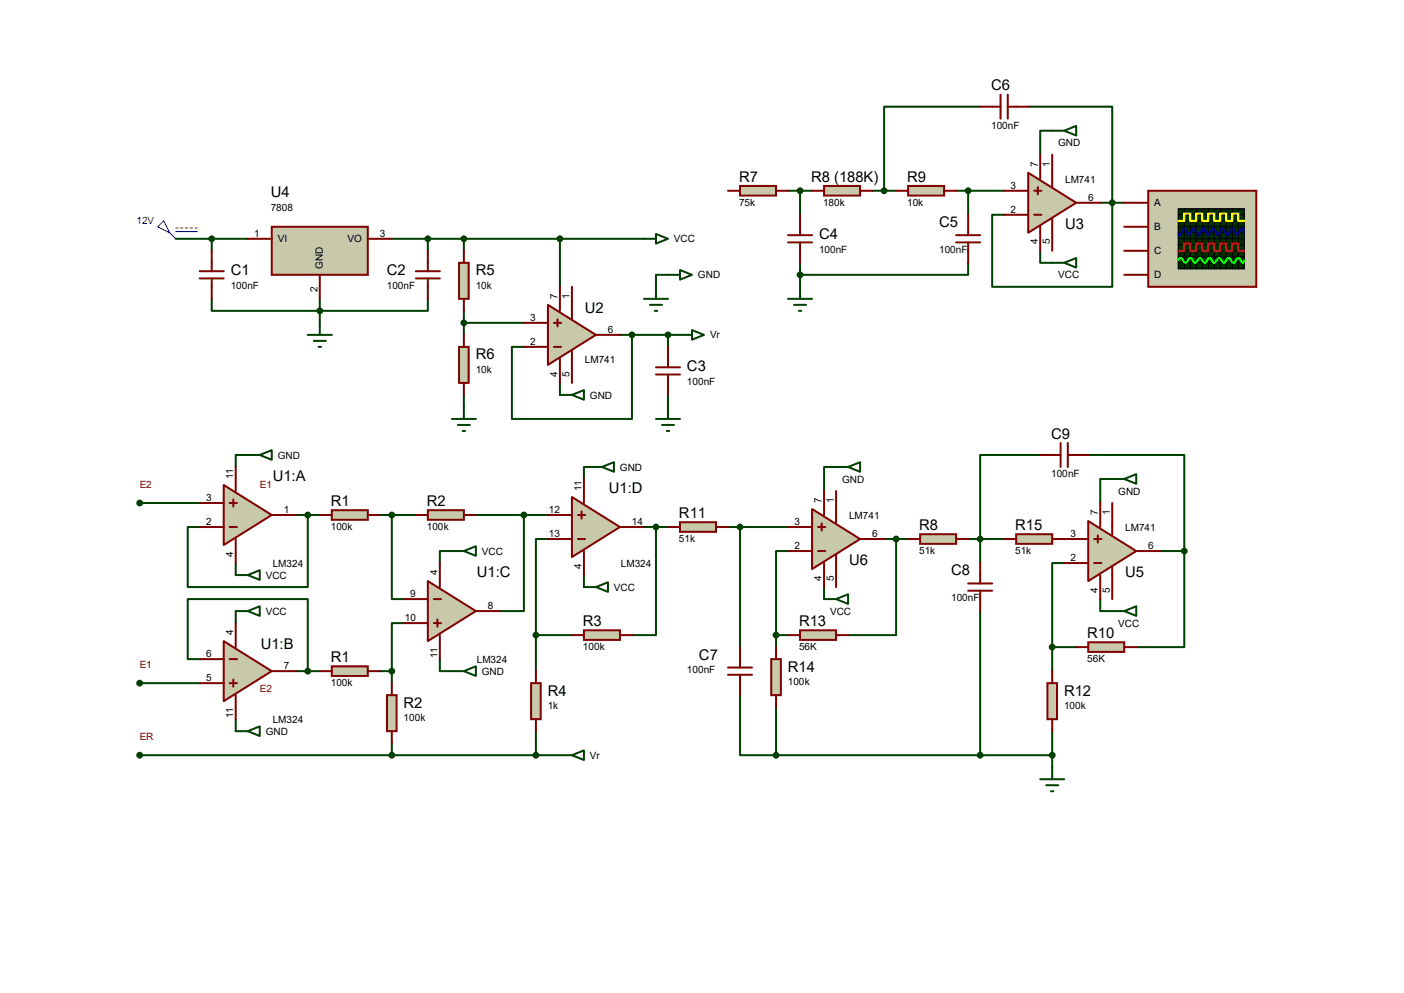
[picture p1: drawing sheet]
<svg xmlns="http://www.w3.org/2000/svg" width="297mm" height="210mm" viewBox="0 0 297 210" stroke-linecap="round" stroke-linejoin="round" font-family="sans-serif">
<g fill="none" stroke="#004000" stroke-width=".42">
<path d="M207.3 22.6h-20.3v17.7M217.5 22.6h17.8v38.1h-25.4v-15.3h2.5M222.6 27.6h-2.6v5.1M37.2 50.5h15.2M44.8 50.5v2.5M82.9 50.5h53.3M90.5 50.5v2.5M98.1 50.5v2.5M118.4 50.5v10.2M141.3 58.1h-2.5v2.6M166.7 40.3h5.1M169.2 40.3v5.1"/>
<path d="M169.2 55.6v5.1M184.5 40.3h5.1M202.3 40.3h10.1M204.8 55.6v2.5h-35.6M204.8 40.3v5.1M220 53v2.6h2.6M232.7 42.9h5.1M44.8 63.2v2.5h45.7v-2.5M67.6 63.2v5.1M98.1 65.7v5.1M98.1 68.3h12.7M131.1 70.8h12.7"/>
<path d="M133.7 70.8v17.8h-25.4v-15.2h2.5M141.3 70.8v2.6M52.4 96.2h-2.5v2.6M98.1 83.5v2.6M118.4 81v2.5M124.8 98.8h-1.3v2.5M141.3 83.5v2.6M230.2 96.2h20.3v20.3M29.5 106.4h12.7M49.9 119.1v2.5M62.6 108.9h5M65.1 108.9v15.3h-25.4v-12.7h2.5"/>
<path d="M80.3 108.9h7.7M82.9 108.9v17.8h2.5M95.6 116.5h-2.6v2.6M100.7 108.9h15.2M110.8 108.9v20.3h-5.1M115.9 114h-2.5v20.3M136.2 111.5h5.1M138.8 111.5v22.8h-5.1M204.8 114h7.6M207.3 114v5.1M225.1 119.1h-2.5v17.8M235.3 101.3h-2.6v5.1"/>
<path d="M245.4 116.5h5.1M250.5 116.5v20.4h-10.1M42.2 139.4h-2.5v-12.7h25.4v15.2M49.9 129.2v2.6M85.4 131.8h-2.5v10.1M93 139.4v2.5h2.6M113.4 134.3h7.6M113.4 134.3v7.6M123.5 121.6v2.6M222.6 136.9v5M222.6 136.9h5.1M232.7 126.7v2.5h2.6"/>
<path d="M29.5 144.5h12.7M29.5 159.7h88.9M49.9 152.1v2.5M62.6 141.9h5M80.3 141.9h2.6M82.9 141.9v2.6M82.9 157.2v2.5M113.4 154.6v5.1M156.5 147v12.7h7.7v-10.1"/>
</g>
<circle cx="225.1" cy="114" r=".21" fill="#004000"/>
<g fill="none" stroke="#004000" stroke-width=".42">
<path d="M176.9 98.8h-2.6v5M220 96.2h-12.7v17.8M154 111.5h12.7M156.5 111.5v25.4M166.7 116.5h-2.5v17.8M187 114h5.1M189.6 114v20.3h-10.2M164.2 134.3v2.6M164.2 134.3h2.5M174.3 124.2v2.5M207.3 129.2v30.5M164.2 159.7h58.4"/>
<path d="M222.6 154.6v7.7"/>
</g>
<path d="M70.2 107.9h7.6v2h-7.6z" fill="#c8c8aa" stroke="#800000" stroke-width=".42"/>
<path d="M67.6 108.9h2.6M77.8 108.9h2.5" fill="none" stroke="#800000" stroke-width=".42"/>
<path d="M70.2 140.9h7.6v2.1h-7.6z" fill="#c8c8aa" stroke="#800000" stroke-width=".42"/>
<path d="M67.6 141.9h2.6M77.8 141.9h2.5" fill="none" stroke="#800000" stroke-width=".42"/>
<path d="M81.9 147h2v7.6h-2z" fill="#c8c8aa" stroke="#800000" stroke-width=".42"/>
<path d="M82.9 144.5v2.5M82.9 154.6v2.6" fill="none" stroke="#800000" stroke-width=".42"/>
<path d="M90.5 107.9h7.6v2h-7.6z" fill="#c8c8aa" stroke="#800000" stroke-width=".42"/>
<path d="M88 108.9h2.5M98.1 108.9h2.6" fill="none" stroke="#800000" stroke-width=".42"/>
<path d="M242.9 40.3h22.9v20.4h-22.9z" fill="#c8c8aa" stroke="#800000" stroke-width=".42"/>
<path d="M249.3 44.2h13.9v12.7h-13.9z" fill="#003000" stroke="#000" stroke-width=".25"/>
<g fill="none" stroke="#000" stroke-width=".21">
<path d="M249.3 48h14M249.3 45.4h14M249.3 46.7h14M249.3 49.2h14M249.3 51.8h14M249.3 53h14M249.3 54.3h14M249.3 55.6h14M249.3 50.5h14M250.5 44.2l.1 12.7M251.8 44.2v12.7M253.1 44.2v12.7"/>
<path d="M254.3 44.2l.1 12.7M255.6 44.2l.1 12.7M256.9 44.2v12.7M258.1 44.2l.1 12.7M259.4 44.2l.1 12.7M260.7 44.2v12.7M262 44.2v12.7"/>
</g>
<path d="M249.3 46.7h1.2v-1.5h1.3v1.5h1.3v-1.5h1.2v1.5h1.3v-1.5h1.3v1.5h1.2v-1.5h1.3v1.5h1.3v-1.5h1.3v1.5h1.2" fill="none" stroke="#ff0" stroke-width=".42"/>
<path d="M249.3 53h1.2v-1.5h1.3v1.5h1.3v-1.5h1.2v1.5h1.3v-1.5h1.3v1.5h1.2v-1.5h1.3v1.5h1.3v-1.5h1.3v1.5h1.2" fill="none" stroke="#f00" stroke-width=".42"/>
<path d="M263.2 49l-.5-.8-1 1.5-1-1.5-1 1.5-1-1.5-1.1 1.5-1-1.5-1 1.5-1-1.5-1 1.5-1-1.5-1.1 1.5-1-1.5-1 1.5-.2-.2" fill="none" stroke="#00f" stroke-width=".42"/>
<path d="M249.3 55.1l.5-.5 1 1 1-1 1 1 1-1 1 1 1.1-1 1 1 1-1 1 1 1-1 1 1 1.1-1 1 1 .2-.5" fill="none" stroke="#0f0" stroke-width=".42"/>
<path d="M237.8 42.9h5.1M237.8 48h5.1M237.8 53h5.1M237.8 58.1h5.1" fill="none" stroke="#800000" stroke-width=".42"/>
<g fill="none" stroke="#004000" stroke-width=".42">
<path d="M136.2 50.5h2.6M138.8 49.5l2.5 1-2.5 1zM52.4 96.2h2.5M54.9 96.2l2.6-1v2zM95.6 116.5h2.5M98.1 116.5l2.6-1v2.1zM49.9 121.6h2.5M49.9 129.2h2.5M52.4 121.6l2.5-1v2zM52.4 129.2l2.5-1v2.1zM49.9 154.6h2.5M52.4 154.6l2.5-1v2.1z"/>
<path d="M95.6 141.9h2.5M98.1 141.9l2.6-1v2.1z"/>
</g>
<path d="M33.4 48l1.2-1.3 1.3 2.5zM35.9 49.2l1.3 1.3M37.2 48.2h.5M37.2 49h4.5M38.2 48.2h.5M39.2 48.2h.5M40.2 48.2h.5M41.2 48.2h.5" fill="none" stroke="#0000c0" stroke-width=".21"/>
<path d="M57.5 48h20.3v10.1h-20.3z" fill="#c8c8aa" stroke="#800000" stroke-width=".42"/>
<path d="M42.2 58.9h5.1M42.2 57.4h5.1M44.8 53v4.4M44.8 58.9v4.3M52.4 50.5h5.1M67.6 58.1v5.1M77.8 50.5h5.1M88 58.9h5M88 57.4h5M90.5 53v4.4M90.5 58.9v4.3" fill="none" stroke="#800000" stroke-width=".42"/>
<path d="M65.1 70.8h5.1M66.4 72.1h2.5M67.4 73.4h.5M67.6 68.3v2.5" fill="none" stroke="#004000" stroke-width=".42"/>
<g fill="#004000" stroke="#004000" stroke-width=".42">
<circle cx="67.6" cy="65.7" r=".51"/>
<circle cx="44.8" cy="50.5" r=".51"/>
</g>
<path d="M47.3 102.6l10.2 6.3-10.2 6.4z" fill="#c8c8aa" stroke="#800000" stroke-width=".42"/>
<path d="M49.9 98.8v5M42.2 111.5h5.1M42.2 106.4h5.1M48.6 111.5h1.5M48.6 106.4h1.5M49.4 105.6v1.5M49.9 114v5.1M57.5 108.9h5.1" fill="none" stroke="#800000" stroke-width=".42"/>
<path d="M47.3 135.6l10.2 6.3-10.2 6.4z" fill="#c8c8aa" stroke="#800000" stroke-width=".42"/>
<path d="M42.2 139.4h5.1M48.6 139.4h1.5M49.9 131.8v5.1M42.2 144.5h5.1M48.6 144.5h1.5M49.4 143.7v1.5M49.9 147v5.1M57.5 141.9h5.1" fill="none" stroke="#800000" stroke-width=".42"/>
<path d="M90.5 122.9l10.2 6.3-10.2 6.4z" fill="#c8c8aa" stroke="#800000" stroke-width=".42"/>
<path d="M93 119.1v5.1M85.4 126.7h5.1M85.4 131.8h5.1M91.8 126.7h1.5M91.8 131.8h1.5M92.5 131v1.5M93 134.3v5.1M100.7 129.2h5" fill="none" stroke="#800000" stroke-width=".42"/>
<g fill="#004000" stroke="#004000" stroke-width=".42">
<circle cx="29.5" cy="106.4" r=".51"/>
<circle cx="65.1" cy="108.9" r=".51"/>
<circle cx="65.1" cy="141.9" r=".51"/>
<circle cx="29.5" cy="144.5" r=".51"/>
</g>
<path d="M121 105.1l10.1 6.4-10.1 6.3z" fill="#c8c8aa" stroke="#800000" stroke-width=".42"/>
<path d="M115.9 114h5.1M115.9 108.9h5.1M122.3 114h1.5M122.3 108.9h1.5M123 108.2v1.5M123.5 101.3v5.1M123.5 116.5v5.1M131.1 111.5h5.1" fill="none" stroke="#800000" stroke-width=".42"/>
<path d="M123.5 133.3h7.6v2h-7.6z" fill="#c8c8aa" stroke="#800000" stroke-width=".42"/>
<path d="M121 134.3h2.5M131.1 134.3h2.6" fill="none" stroke="#800000" stroke-width=".42"/>
<path d="M112.4 144.5h2v7.6h-2z" fill="#c8c8aa" stroke="#800000" stroke-width=".42"/>
<path d="M113.4 141.9v2.6M113.4 152.1v2.5" fill="none" stroke="#800000" stroke-width=".42"/>
<g fill="#004000" stroke="#004000" stroke-width=".42">
<circle cx="113.4" cy="134.3" r=".51"/>
<circle cx="110.8" cy="108.9" r=".51"/>
<circle cx="82.9" cy="141.9" r=".51"/>
<circle cx="82.9" cy="108.9" r=".51"/>
</g>
<path d="M124.8 98.8h2.5M127.3 98.8l2.6-1.1v2.1zM123.5 124.2h2.6M126.1 124.2l2.5-1.1v2.1z" fill="none" stroke="#004000" stroke-width=".42"/>
<path d="M97.1 55.6h2v7.6h-2z" fill="#c8c8aa" stroke="#800000" stroke-width=".42"/>
<path d="M98.1 53v2.6M98.1 63.2v2.5" fill="none" stroke="#800000" stroke-width=".42"/>
<path d="M97.1 73.4h2v7.6h-2z" fill="#c8c8aa" stroke="#800000" stroke-width=".42"/>
<path d="M98.1 70.8v2.6M98.1 81v2.5" fill="none" stroke="#800000" stroke-width=".42"/>
<path d="M95.6 88.6h5.1M96.9 89.9h2.5M97.9 91.1h.5M98.1 86.1v2.5" fill="none" stroke="#004000" stroke-width=".42"/>
<path d="M115.9 64.5l10.2 6.3-10.2 6.4z" fill="#c8c8aa" stroke="#800000" stroke-width=".42"/>
<path d="M110.8 73.4h5.1M110.8 68.3h5.1M117.2 73.4h1.5M117.2 68.3h1.5M117.9 67.5v1.5M118.4 60.7v5M118.4 75.9v5.1M121 60.7v6.8M121 74.1v6.9M126.1 70.8h5" fill="none" stroke="#800000" stroke-width=".42"/>
<g fill="#004000" stroke="#004000" stroke-width=".42">
<circle cx="98.1" cy="68.3" r=".51"/>
<circle cx="133.7" cy="70.8" r=".51"/>
<circle cx="82.9" cy="159.7" r=".51"/>
<circle cx="29.5" cy="159.7" r=".51"/>
<circle cx="113.4" cy="159.7" r=".51"/>
<circle cx="90.5" cy="50.5" r=".51"/>
<circle cx="98.1" cy="50.5" r=".51"/>
<circle cx="118.4" cy="50.5" r=".51"/>
</g>
<path d="M141.3 58.1h2.5M143.8 57.1l2.6 1-2.6 1zM136.2 63.2h5.1M137.5 64.5h2.5M138.5 65.7h.5M138.8 60.7v2.5M143.8 70.8h2.6M146.4 69.8l2.5 1-2.5 1zM118.4 83.5h2.6M121 83.5l2.5-1v2zM118.4 159.7h2.6M121 159.7l2.5-1v2z" fill="none" stroke="#004000" stroke-width=".42"/>
<path d="M217.5 36.5l10.2 6.4-10.2 6.3z" fill="#c8c8aa" stroke="#800000" stroke-width=".42"/>
<g fill="none" stroke="#800000" stroke-width=".42">
<path d="M207.3 22.6h4.4M211.7 20v5.1M213.2 20v5.1M213.2 22.6h4.3M219.5 39.6v1.5M220 32.7v5.1M222.6 32.7v6.9M166.7 51.3h5.1M166.7 49.7h5.1M169.2 45.4v4.3M169.2 51.3v4.3M202.3 51.3h5"/>
<path d="M202.3 49.7h5M204.8 45.4v4.3M204.8 51.3v4.3M212.4 45.4h5.1M212.4 40.3h5.1M218.8 45.4h1.5M218.8 40.3h1.5M220 48v5M222.6 46.2v6.8M227.7 42.9h5"/>
</g>
<path d="M192.1 39.3h7.6v2.1h-7.6z" fill="#c8c8aa" stroke="#800000" stroke-width=".42"/>
<path d="M189.6 40.3h2.5M199.7 40.3h2.6" fill="none" stroke="#800000" stroke-width=".42"/>
<path d="M174.3 39.3h7.6v2.1h-7.6z" fill="#c8c8aa" stroke="#800000" stroke-width=".42"/>
<path d="M171.8 40.3h2.5M181.9 40.3h2.6" fill="none" stroke="#800000" stroke-width=".42"/>
<path d="M156.5 39.3h7.7v2.1h-7.7z" fill="#c8c8aa" stroke="#800000" stroke-width=".42"/>
<path d="M154 40.3h2.5M164.2 40.3h2.5M138.8 79.2h5M138.8 77.7h5M141.3 73.4v4.3M141.3 79.2v4.3" fill="none" stroke="#800000" stroke-width=".42"/>
<g fill="#004000" stroke="#004000" stroke-width=".42">
<circle cx="187" cy="40.3" r=".51"/>
<circle cx="169.2" cy="40.3" r=".51"/>
<circle cx="235.3" cy="42.9" r=".51"/>
<circle cx="141.3" cy="70.8" r=".51"/>
<circle cx="169.2" cy="58.1" r=".51"/>
<circle cx="204.8" cy="40.3" r=".51"/>
</g>
<path d="M222.6 27.6h2.5M225.1 27.6l2.6-1v2.1zM222.6 55.6h2.5M225.1 55.6l2.6-1v2zM166.7 63.2h5.1M168 64.5h2.5M169 65.7h.5M169.2 60.7v2.5M138.8 88.6h5M140 89.9h2.6M141.1 91.1h.5M141.3 86.1v2.5" fill="none" stroke="#004000" stroke-width=".42"/>
<path d="M230.2 110.2l10.2 6.3-10.2 6.4z" fill="#c8c8aa" stroke="#800000" stroke-width=".42"/>
<g fill="none" stroke="#800000" stroke-width=".42">
<path d="M220 96.2h4.4M224.4 93.7v5.1M225.9 93.7v5.1M225.9 96.2h4.3M207.3 119.1v4.3M225.1 119.1h5.1M225.1 114h5.1M231.5 119.1h1.5M231.5 114h1.5M232.2 113.2v1.6M232.7 106.4v5.1M235.3 106.4v6.8"/>
<path d="M235.3 119.8v6.9M240.4 116.5h5M204.8 124.9h5.1M204.8 123.4h5.1M207.3 124.9v4.3M232.7 121.6v5.1"/>
</g>
<path d="M194.6 113h7.7v2h-7.7z" fill="#c8c8aa" stroke="#800000" stroke-width=".42"/>
<path d="M192.1 114h2.5M202.3 114h2.5" fill="none" stroke="#800000" stroke-width=".42"/>
<path d="M235.3 101.3h2.5M237.8 101.3l2.6-1v2zM235.3 129.2h2.5M237.8 129.2l2.6-1v2.1z" fill="none" stroke="#004000" stroke-width=".42"/>
<circle cx="250.5" cy="116.5" r=".51" fill="#004000" stroke="#004000" stroke-width=".42"/>
<path d="M230.2 135.8h7.6v2.1h-7.6z" fill="#c8c8aa" stroke="#800000" stroke-width=".42"/>
<path d="M227.7 136.9h2.5M237.8 136.9h2.6" fill="none" stroke="#800000" stroke-width=".42"/>
<path d="M221.6 144.5h2v7.6h-2z" fill="#c8c8aa" stroke="#800000" stroke-width=".42"/>
<path d="M222.6 141.9v2.6M222.6 152.1v2.5" fill="none" stroke="#800000" stroke-width=".42"/>
<circle cx="222.6" cy="136.9" r=".51" fill="#004000" stroke="#004000" stroke-width=".42"/>
<path d="M220 164.8h5.1M221.3 166.1h2.6M222.3 167.3h.5M222.6 162.3v2.5" fill="none" stroke="#004000" stroke-width=".42"/>
<path d="M143.8 110.4h7.7v2.1h-7.7z" fill="#c8c8aa" stroke="#800000" stroke-width=".42"/>
<path d="M141.3 111.5h2.5M151.5 111.5h2.5M156.5 136.9v4.3M154 142.7h5.1M154 141.2h5.1M156.5 142.7v4.3" fill="none" stroke="#800000" stroke-width=".42"/>
<circle cx="138.8" cy="111.5" r=".51" fill="#004000" stroke="#004000" stroke-width=".42"/>
<path d="M169.2 133.3h7.7v2h-7.7z" fill="#c8c8aa" stroke="#800000" stroke-width=".42"/>
<path d="M166.7 134.3h2.5M176.9 134.3h2.5" fill="none" stroke="#800000" stroke-width=".42"/>
<path d="M163.2 139.4h2v7.6h-2z" fill="#c8c8aa" stroke="#800000" stroke-width=".42"/>
<path d="M164.2 136.9v2.5M164.2 147v2.6" fill="none" stroke="#800000" stroke-width=".42"/>
<circle cx="164.2" cy="159.7" r=".51" fill="#004000" stroke="#004000" stroke-width=".42"/>
<path d="M215 113h7.6v2h-7.6z" fill="#c8c8aa" stroke="#800000" stroke-width=".42"/>
<path d="M212.4 114h2.6M222.6 114h2.5" fill="none" stroke="#800000" stroke-width=".42"/>
<g fill="#004000" stroke="#004000" stroke-width=".42">
<circle cx="207.3" cy="114" r=".51"/>
<circle cx="207.3" cy="159.7" r=".51"/>
<circle cx="222.6" cy="159.7" r=".51"/>
</g>
<path d="M171.8 107.7l10.1 6.3-10.1 6.4z" fill="#c8c8aa" stroke="#800000" stroke-width=".42"/>
<path d="M166.7 116.5h5.1M166.7 111.5h5.1M173.1 116.5h1.5M173.1 111.5h1.5M173.8 110.7v1.5M174.3 103.8v5.1M174.3 119.1v5.1M176.9 103.8v6.9M176.9 117.3v6.9M181.9 114h5.1" fill="none" stroke="#800000" stroke-width=".42"/>
<path d="M176.9 98.8h2.5M179.4 98.8l2.5-1.1v2.1zM174.3 126.7h2.6M176.9 126.7l2.5-1v2z" fill="none" stroke="#004000" stroke-width=".42"/>
<g fill="#004000" stroke="#004000" stroke-width=".42">
<circle cx="156.5" cy="111.5" r=".51"/>
<circle cx="189.6" cy="114" r=".51"/>
<circle cx="164.2" cy="134.3" r=".51"/>
</g>
<g font-size="3.1">
<text x="209.7" y="19.1">C6</text>
<text x="57.3" y="41.7">U4</text>
<text x="156.3" y="38.4">R7</text>
<text x="171.6" y="38.4">R8 (188K)</text>
<text x="191.9" y="38.4">R9</text>
<text x="173.3" y="50.6">C4</text>
<text x="198.7" y="48">C5</text>
<text x="225.3" y="48.3">U3</text>
<text x="48.8" y="58.2">C1</text>
<text x="81.8" y="58.2">C2</text>
<text x="100.6" y="58.2">R5</text>
<text x="123.7" y="66.1">U2</text>
<text x="100.6" y="76">R6</text>
<text x="145.3" y="78.5">C3</text>
<text x="222.4" y="92.8">C9</text>
<text x="57.7" y="101.7">U1:A</text>
<text x="70" y="107">R1</text>
<text x="90.3" y="107">R2</text>
<text x="128.8" y="104.2">U1:D</text>
<text x="143.6" y="109.6">R11</text>
<text x="194.4" y="112.1">R8</text>
<text x="214.8" y="112.1">R15</text>
<text x="179.6" y="119.5">U6</text>
<text x="100.9" y="122">U1:C</text>
<text x="201.2" y="121.7">C8</text>
<text x="238" y="122">U5</text>
<text x="55.2" y="137.2">U1:B</text>
<text x="123.3" y="132.4">R3</text>
<text x="169" y="132.4">R13</text>
<text x="230" y="135">R10</text>
<text x="70" y="140">R1</text>
<text x="147.9" y="139.5">C7</text>
<text x="166.7" y="142">R14</text>
<text x="85.4" y="149.6">R2</text>
<text x="115.9" y="147.1">R4</text>
<text x="225.1" y="147.1">R12</text>
</g>
<g font-size="2.1">
<text x="209.7" y="27.3">100nF</text>
<text x="219.5" y="35.3" transform="rotate(-90 219.5 35.3)">7</text>
<text x="222.1" y="35.3" transform="rotate(-90 222.1 35.3)">1</text>
<text x="223.9" y="30.9">GND</text>
<text x="213.8" y="40">3</text>
<text x="225.3" y="38.7">LM741</text>
<text x="57.3" y="44.6">7808</text>
<text x="156.3" y="43.5">75k</text>
<text x="174.1" y="43.5">180k</text>
<text x="191.9" y="43.5">10k</text>
<text x="213.8" y="45">2</text>
<text x="230.2" y="42.5">6</text>
<text x="244.2" y="43.6">A</text>
<text x="53.8" y="50.1">1</text>
<text x="58.8" y="51.3">VI</text>
<text x="73.5" y="51.3">VO</text>
<text x="80.3" y="50.1">3</text>
<text x="142.6" y="51.3">VCC</text>
<text x="173.3" y="53.5">100nF</text>
<text x="198.7" y="53.5">100nF</text>
<text x="219.5" y="51.7" transform="rotate(-90 219.5 51.7)">4</text>
<text x="222.1" y="51.7" transform="rotate(-90 222.1 51.7)">5</text>
<text x="244.2" y="48.7">B</text>
<text x="244.2" y="53.8">C</text>
<text x="68.3" y="56.9" transform="rotate(-90 68.3 56.9)">GND</text>
<text x="147.7" y="58.9">GND</text>
<text x="223.9" y="58.9">VCC</text>
<text x="244.2" y="58.9">D</text>
<text x="48.8" y="61.1">100nF</text>
<text x="67.1" y="61.8" transform="rotate(-90 67.1 61.8)">2</text>
<text x="81.8" y="61.1">100nF</text>
<text x="100.6" y="61.1">10k</text>
<text x="117.9" y="63.2" transform="rotate(-90 117.9 63.2)">7</text>
<text x="120.5" y="63.2" transform="rotate(-90 120.5 63.2)">1</text>
<text x="112.2" y="67.9">3</text>
<text x="128.6" y="70.4">6</text>
<text x="150.2" y="71.6">Vr</text>
<text x="112.2" y="73">2</text>
<text x="123.7" y="76.8">LM741</text>
<text x="100.6" y="78.9">10k</text>
<text x="117.9" y="79.6" transform="rotate(-90 117.9 79.6)">4</text>
<text x="120.5" y="79.6" transform="rotate(-90 120.5 79.6)">5</text>
<text x="145.3" y="81.4">100nF</text>
<text x="124.8" y="84.3">GND</text>
<text x="49.4" y="101.3" transform="rotate(-90 49.4 101.3)">11</text>
<text x="58.8" y="97">GND</text>
<text x="131.1" y="99.5">GND</text>
<text x="222.4" y="100.9">100nF</text>
<text x="43.6" y="106">3</text>
<text x="123" y="103.8" transform="rotate(-90 123 103.8)">11</text>
<text x="173.8" y="106.4" transform="rotate(-90 173.8 106.4)">7</text>
<text x="176.4" y="106.4" transform="rotate(-90 176.4 106.4)">1</text>
<text x="178.1" y="102.1">GND</text>
<text x="236.6" y="104.6">GND</text>
<text x="43.6" y="111.1">2</text>
<text x="60" y="108.5">1</text>
<text x="70" y="112.1">100k</text>
<text x="90.3" y="112.1">100k</text>
<text x="116.1" y="108.5">12</text>
<text x="116.1" y="113.6">13</text>
<text x="133.7" y="111.1">14</text>
<text x="168.1" y="111.1">3</text>
<text x="179.6" y="109.8">LM741</text>
<text x="184.5" y="113.6">6</text>
<text x="226.5" y="113.6">3</text>
<text x="232.2" y="108.9" transform="rotate(-90 232.2 108.9)">7</text>
<text x="234.8" y="108.9" transform="rotate(-90 234.8 108.9)">1</text>
<text x="238" y="112.4">LM741</text>
<text x="49.4" y="117.7" transform="rotate(-90 49.4 117.7)">4</text>
<text x="57.7" y="120">LM324</text>
<text x="101.9" y="117.3">VCC</text>
<text x="131.4" y="120">LM324</text>
<text x="143.6" y="114.6">51k</text>
<text x="168.1" y="116.2">2</text>
<text x="194.4" y="117.2">51k</text>
<text x="214.8" y="117.2">51k</text>
<text x="226.5" y="118.7">2</text>
<text x="242.9" y="116.2">6</text>
<text x="56.2" y="122.4">VCC</text>
<text x="92.5" y="121.6" transform="rotate(-90 92.5 121.6)">4</text>
<text x="123" y="120.3" transform="rotate(-90 123 120.3)">4</text>
<text x="129.9" y="124.9">VCC</text>
<text x="173.8" y="122.8" transform="rotate(-90 173.8 122.8)">4</text>
<text x="176.4" y="122.8" transform="rotate(-90 176.4 122.8)">5</text>
<text x="232.2" y="125.3" transform="rotate(-90 232.2 125.3)">4</text>
<text x="234.8" y="125.3" transform="rotate(-90 234.8 125.3)">5</text>
<text x="56.2" y="130">VCC</text>
<text x="85.6" y="131.4">10</text>
<text x="86.8" y="126.3">9</text>
<text x="103.2" y="128.9">8</text>
<text x="175.6" y="130">VCC</text>
<text x="201.2" y="127.2">100nF</text>
<text x="49.4" y="134.3" transform="rotate(-90 49.4 134.3)">4</text>
<text x="123.3" y="137.5">100k</text>
<text x="169" y="137.5">56K</text>
<text x="236.6" y="132.5">VCC</text>
<text x="43.6" y="139">6</text>
<text x="60" y="141.6">7</text>
<text x="92.5" y="139.1" transform="rotate(-90 92.5 139.1)">11</text>
<text x="100.9" y="140.3">LM324</text>
<text x="101.9" y="142.7">GND</text>
<text x="145.3" y="142.4">100nF</text>
<text x="230" y="140">56K</text>
<text x="43.6" y="144.1">5</text>
<text x="70" y="145.1">100k</text>
<text x="166.7" y="144.9">100k</text>
<text x="49.4" y="151.8" transform="rotate(-90 49.4 151.8)">11</text>
<text x="56.2" y="155.4">GND</text>
<text x="57.7" y="153">LM324</text>
<text x="85.4" y="152.6">100k</text>
<text x="115.9" y="150">1k</text>
<text x="225.1" y="150">100k</text>
<text x="124.8" y="160.5">Vr</text>
</g>
<text font-size="2.1" fill="#0000c0" x="28.9" y="47.5">12V</text>
<g font-size="2.1" fill="#800000">
<text x="29.5" y="103.3">E2</text>
<text x="54.9" y="103.3">E1</text>
<text x="29.5" y="141.4">E1</text>
<text x="54.9" y="146.4">E2</text>
<text x="29.5" y="156.6">ER</text>
</g>
</svg>
